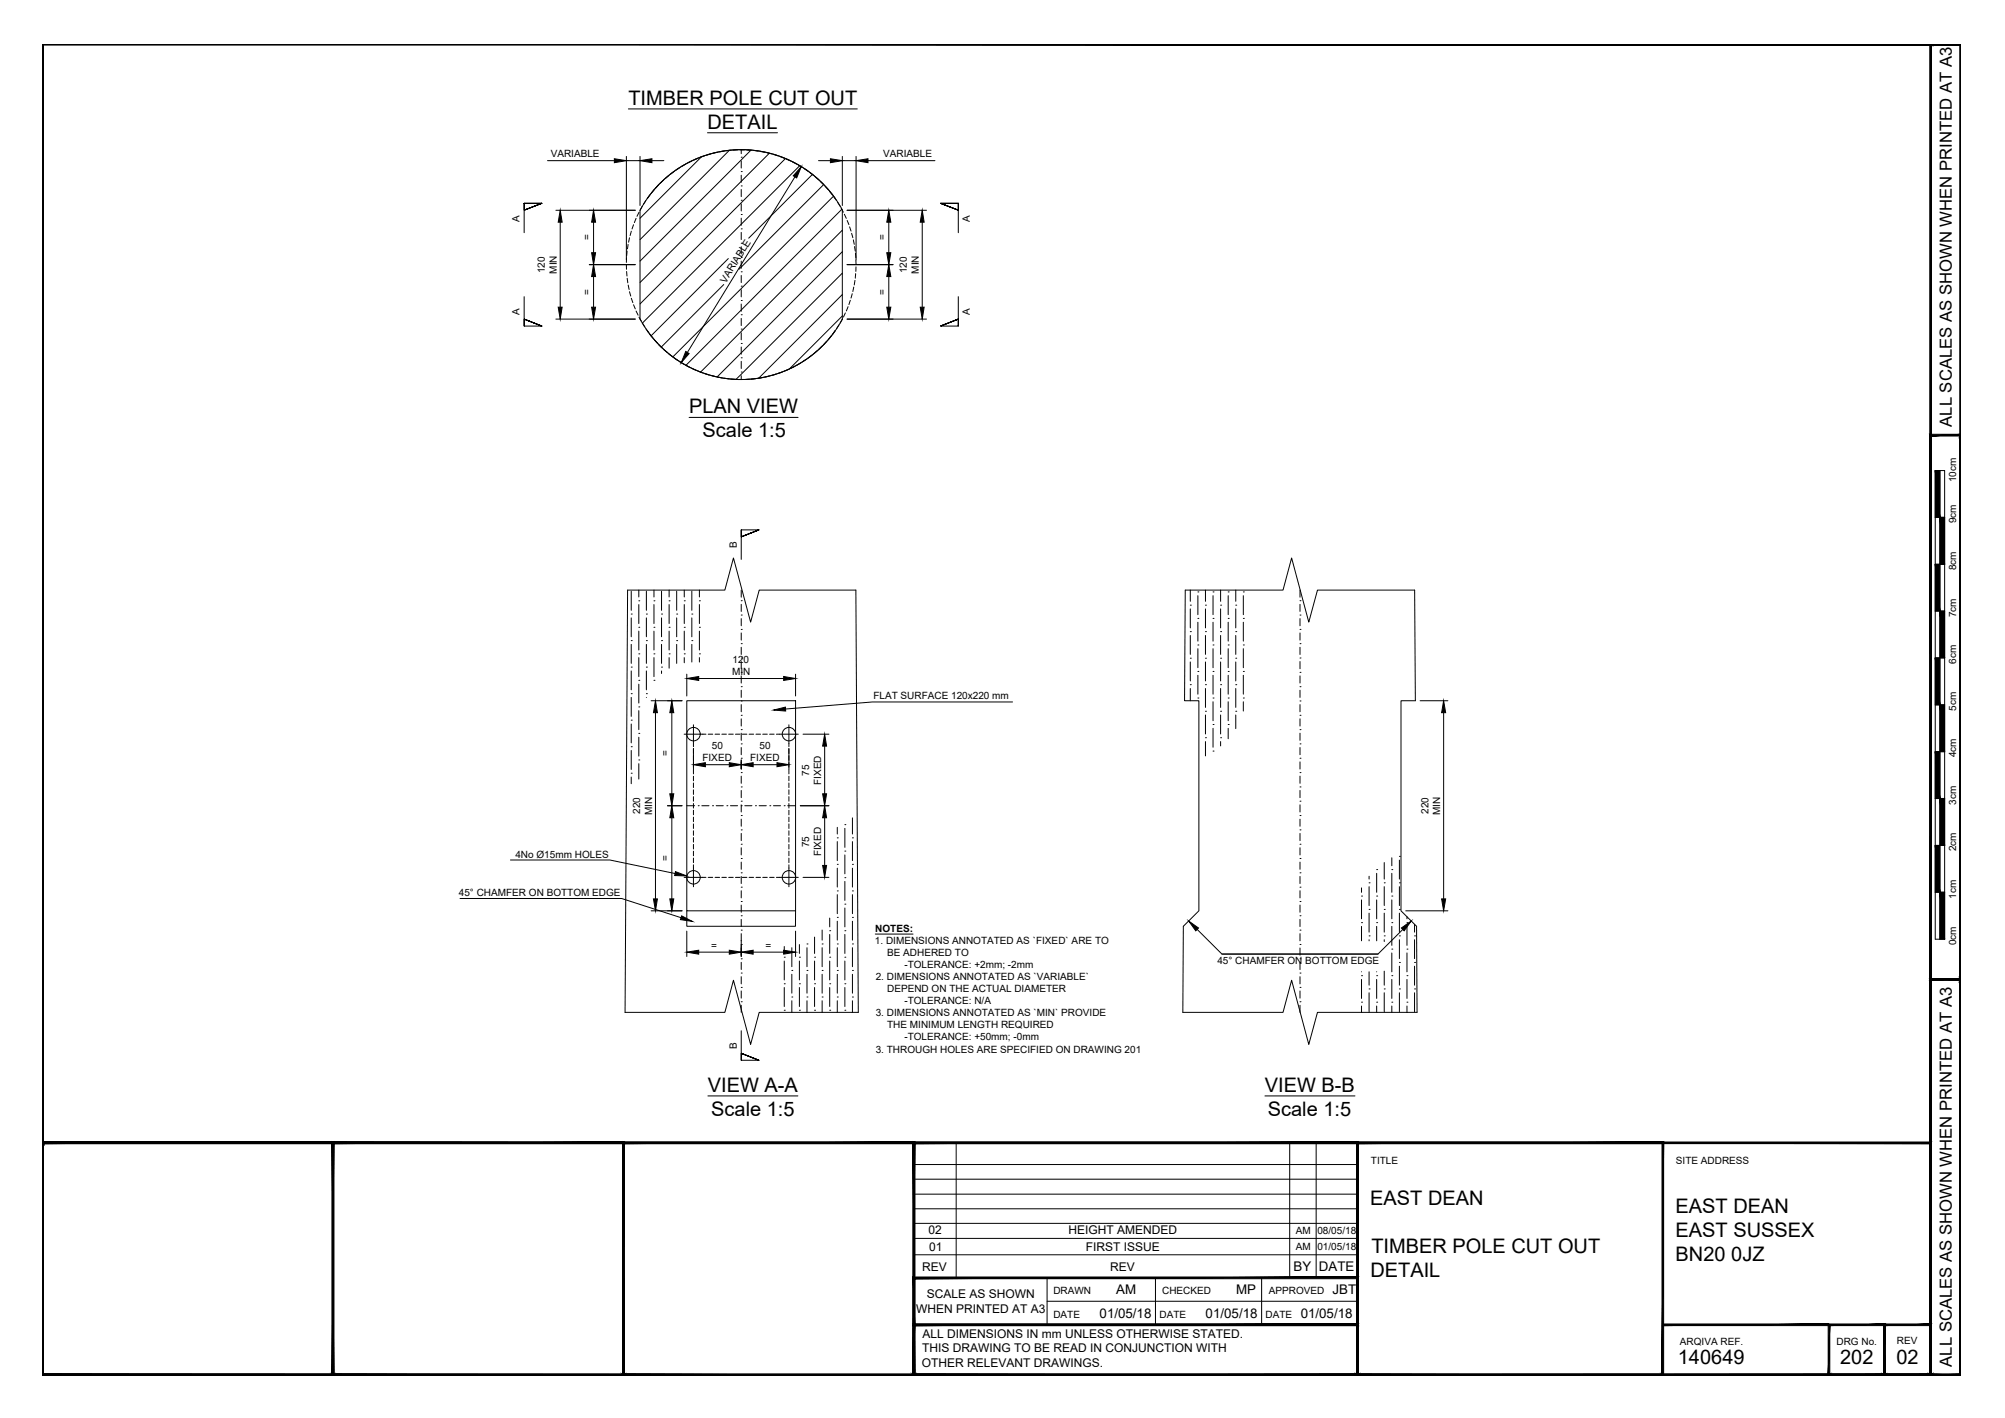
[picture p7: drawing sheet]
<svg xmlns="http://www.w3.org/2000/svg" width="420mm" height="297mm" viewBox="0 0 420 297" stroke-linecap="round" stroke-linejoin="round" font-family="sans-serif">
<!-- layer: TEXT AND DIMENSIONS -->
<g fill="none" stroke="#000" stroke-width=".21">
<path d="M114.7 33.7h14M131.3 33.7h2.8M131.3 32.8v21.6M131.7 22.8h47.9M134.1 32.8v10.3M136.6 33.7h2.5M147 32.9l-12.9 12.8M148.3 27.8h14.6M152.8 31.5l-18.7 18.7M155.3 38.9h.1M155.3 35.9h.1M155.3 32.9h.1"/>
<path d="M155.3 31.4v.8M155.3 33.7v1.5M155.3 36.7v1.5M155.3 39.7v1.5M157.4 31.5l-23.3 23.2M161.2 32.1l-27.1 27.1M164.6 33.2l-30.5 30.5M166.6 37l-22.6 36.8M167.6 34.7l-33 33M170.2 36.6l-13.3 13.3M171.5 33.7h2.5M172.6 38.7l-17.7 17.7"/>
<path d="M176.5 32.8v10.3M176.5 33.7h2.9M179.4 32.8v21.6M181.9 33.7h14M113.5 42.6h-3.7h3.7l-3.7 1.4 3.7-1.4-3.7 1.4v-1.4v6.1M116.5 44h16.6M117.4 46.5v17.8M123.5 55.4h9.6M124.4 46.5v6.4M124.4 57.9v6.4M151.7 59.6l-13.1 13.1M152.6 54.2l-16.2 16.2"/>
<path d="M155.3 59.9h.1M155.3 56.9h.1M155.3 53.9h.1M155.3 50.9h.1M155.3 47.9h.1M155.3 44.9h.1M155.3 42h.1M155.3 42.7v1.5M155.3 45.7v1.5M155.3 48.7v1.5M155.3 51.7v1.5M155.3 54.7v1.5"/>
<path d="M155.3 57.7v1.5M174.7 41.1l-33.7 33.7M176.4 43.8l-32.7 32.7M176.5 48.2l-29.7 29.8M176.5 52.7l-26.2 26.3M176.5 57.2l-22.3 22.3M177.5 44h16.6M177.5 55.4h9.6M186.3 46.5v6.4M186.3 57.9v6.4M193.3 46.5v17.8M197.1 42.6h3.7h-3.7l3.7 1.4-3.7-1.4 3.7 1.4v-1.4v6.1"/>
<path d="M109.8 62.1v6.2h3.7l-3.7-1.5 3.7 1.5-3.7-1.5v1.5M116.5 66.8h16.6M155.3 77.9h.1M155.3 75h.1M155.3 71.9h.1M155.3 68.9h.1M155.3 65.9h.1M155.3 62.9h.1M155.3 60.7v1.5M155.3 63.7v1.5M155.3 66.7v1.5M155.3 69.7v1.5"/>
<path d="M155.3 72.7v1.5M155.3 75.7v1.5M155.3 78.7v.8M176.5 61.7l-17.5 17.5M176.5 66.2l-11.1 11.1M177.5 66.8h16.6M200.8 62.1v6.2h-3.7l3.7-1.5-3.7 1.5 3.7-1.5v1.5M144.4 87.4h22.8M155.3 111v1.5l3.7-1.5-3.7 1.5 3.7-1.5h-3.7v6.2M131.5 123.6h20.4l1.8-6.7 3.6 13.4 1.8-6.7h20.3M132.3 139.7h.1M132.3 134.2h.1"/>
<path d="M132.3 128.6h.1M132.3 123.9v3.9M132.3 129.4v4M132.3 135v4M133.9 137h.1M133.9 131.4h.1M133.9 125.9h.1M133.9 123.6v1.5M133.9 126.6v4M133.9 132.2v4M133.9 137.8v3.9M135.5 139.7h.1"/>
<path d="M135.5 134.2h.1M135.5 128.6h.1M135.5 123.9v3.9M135.5 129.4v4M135.5 135v4M137 137h.1M137 131.4h.1M137 125.9h.1M137 123.6v1.5M137 126.6v4M137 132.2v4M137 137.8v3.9"/>
<path d="M138.6 139.7h.1M138.6 134.2h.1M138.6 128.6h.1M138.6 123.9v3.9M138.6 129.4v4M138.6 135v4M140.2 137h.1M140.2 131.4h.1M140.2 125.9h.1M140.2 123.6v1.5M140.2 126.6v4M140.2 132.2v4"/>
<path d="M140.2 137.8v2.2M141.8 134.2h.1M141.8 128.6h.1M141.8 123.9v3.9M141.8 129.4v4M141.8 135v4M143.4 137h.1M143.4 131.4h.1M143.4 125.9h.1M143.4 123.6v1.5M143.4 126.6v4M143.4 132.2v4"/>
<path d="M143.4 137.8v1M145 134.2h.1M145 128.6h.1M145 123.9v3.9M145 129.4v4M145 135v3.7M146.6 137h.1M146.6 131.4h.1M146.6 125.9h.1M146.6 123.6v1.5M146.6 126.6v4M146.6 132.2v4"/>
<path d="M146.6 137.8v.9M155.3 137.8h.1M155.3 134.8h.1M155.3 131.8h.1M155.3 128.8h.1M155.3 125.8h.1M155.3 123.6v1.5M155.3 126.6v1.5M155.3 129.6v1.5M155.3 132.6v1.5M155.3 135.6v1.5M155.3 138.6v1.5"/>
<path d="M248.4 123.6h20.5l1.8-6.7 3.6 13.4 1.8-6.7h20.3M249.4 137.9h.1M249.4 132.3h.1M249.4 126.8h.1M249.4 123.6v2.4M249.4 127.6v3.9M249.4 133.1v4M249.4 138.7v3.9M251 135.1h.1M251 129.5h.1M251 124h.1M251 124.8v4"/>
<path d="M251 130.3v4M251 135.9v4M252.6 137.9h.1M252.6 132.3h.1M252.6 126.8h.1M252.6 123.6v2.4M252.6 127.6v3.9M252.6 133.1v4M252.6 138.7v3.9M254.2 135.1h.1M254.2 129.5h.1M254.2 124h.1"/>
<path d="M254.2 124.8v4M254.2 130.3v4M254.2 135.9v4M255.8 137.9h.1M255.8 132.3h.1M255.8 126.8h.1M255.8 123.6v2.4M255.8 127.6v3.9M255.8 133.1v4M255.8 138.7v3.9M257.4 135.1h.1M257.4 129.5h.1"/>
<path d="M257.4 124h.1M257.4 124.8v4M257.4 130.3v4M257.4 135.9v4M259 137.9h.1M259 132.3h.1M259 126.8h.1M259 123.6v2.4M259 127.6v3.9M259 133.1v4M259 138.7v3.9M260.5 135.1h.1"/>
<path d="M260.5 129.5h.1M260.5 124h.1M260.5 124.8v4M260.5 130.3v4M260.5 135.9v4M272.4 137.8h.1M272.4 134.8h.1M272.4 131.8h.1M272.4 128.8h.1M272.4 125.8h.1M272.4 123.6v1.5M272.4 126.6v1.5"/>
<path d="M272.4 129.6v1.5M272.4 132.6v1.5M272.4 135.6v1.5M272.4 138.6v1.5M132.3 156.4h.1M132.3 150.9h.1M132.3 145.3h.1M132.3 140.5v4M132.3 146.1v4M132.3 151.7v3.9M132.3 157.2v4M133.9 159.2h.1"/>
<path d="M133.9 153.6h.1M133.9 148.1h.1M133.9 142.5h.1M133.9 143.3v4M133.9 148.9v3.9M133.9 154.4v4M133.9 160v3.2M135.5 145.3h.1M135.5 140.5v4M135.5 146.1h.1M136.4 146.8h6.5M137 142.5h.1"/>
<path d="M137.4 149.3v39M138.6 140.5v.6M140.8 149.3v17M143.4 153.8h3.9M143.9 141.2v4.6M145.3 151.8v3.9M145.3 156.8v4.3M146.4 142.1h17.8M155.3 158.8h.1M155.3 155.8h.1M155.3 152.8h.1M155.3 149.8h.1"/>
<path d="M155.3 146.8h.1M155.3 143.8h.1M155.3 140.8h.1M155.3 141.6v1.5M155.3 144.6v1.5M155.3 147.6v1.5M155.3 150.6v1.5M155.3 153.6v1.5M155.3 156.6v1.5M155.3 159.2v1.9M163.4 153.8h3.9M165.3 151.8v3.9"/>
<path d="M165.3 156.8v4.3M166.7 141.2v4.6M168.3 153.8h5.4M172.8 156.3v10M212.2 147h-29.3l-18.3 1.5M249.4 143.4h.1M249.4 144.2v2.6M251 146.2h.1M251 140.7h.1M251 141.5v3.9M252.6 154.5h.1M252.6 149h.1"/>
<path d="M252.6 143.4h.1M252.6 144.2v4M252.6 149.8v4M252.6 155.3v3M254.2 157.3h.1M254.2 151.8h.1M254.2 146.2h.1M254.2 140.7h.1M254.2 141.5v3.9M254.2 147v4M254.2 152.6v3.9M255.8 154.5h.1"/>
<path d="M255.8 149h.1M255.8 143.4h.1M255.8 144.2v4M255.8 149.8v4M255.8 155.3v1M257.4 151.8h.1M257.4 146.2h.1M257.4 140.7h.1M257.4 141.5v3.9M257.4 147v4M257.4 152.6v2.1M259 149h.1"/>
<path d="M259 143.4h.1M259 144.2v4M259 149.8v2.8M260.5 146.2h.1M260.5 140.7h.1M260.5 141.5v3.9M260.5 147v1.9M272.4 158.8h.1M272.4 155.8h.1M272.4 152.8h.1M272.4 149.8h.1M272.4 146.8h.1"/>
<path d="M272.4 143.8h.1M272.4 140.8h.1M272.4 141.6v1.5M272.4 144.6v1.5M272.4 147.6v1.5M272.4 150.6v1.5M272.4 153.6v1.5M272.4 156.6v1.5M272.4 159.6v1.5M297.6 146.8h5.8M302.5 149.3v39M132.3 162h.1"/>
<path d="M132.3 162.8v1.4M139.9 168.8h3M140.8 171.3v17M143.9 168.8h1.7M146.3 168.8h.1M147.1 168.8h1.5M147.8 160.2h5M149.3 168.8h.1M150.1 168.8h1.5M152.3 168.8h.1M153.1 168.8h1.5M155.3 179.8h.1"/>
<path d="M155.3 176.8h.1M155.3 173.8h.1M155.3 170.8h.1M155.3 167.8h.1M155.3 164.8h.1M155.3 161.8h.1M155.3 168.8h.1M155.3 162.6v1.5M155.3 165.6v1.5M155.3 168.6v1.5M155.3 171.6v1.5M155.3 174.6v1.5"/>
<path d="M155.3 177.6v1.5M156.1 168.8h1.5M157.8 160.2h5M158.3 168.8h.1M159.1 168.8h1.5M161.3 168.8h.1M162.1 168.8h1.5M164.3 168.8h.1M165.1 168.8h1.6M167.7 168.8h6M172.8 171.3v10M175.5 175.5h.1"/>
<path d="M175.5 173.3v1.4M175.5 176.3v4M177 172.7h.1M177 178.3h.1M177 173.5v4M177 179.1v3.9M178.6 175.5h.1M178.6 171.3v3.4M178.6 176.3v4M272.4 179.8h.1M272.4 176.8h.1M272.4 173.8h.1"/>
<path d="M272.4 170.8h.1M272.4 167.8h.1M272.4 164.8h.1M272.4 161.8h.1M272.4 162.6v1.5M272.4 165.6v1.5M272.4 168.6v1.5M272.4 171.6v1.5M272.4 174.6v1.5M272.4 177.6v1.5M291.7 179.7v1.7M293.3 179.4h.1"/>
<path d="M96.4 188.2h33.9l12.4 4M107 180.1h20.8l13.7 2.9M136.4 190.8h6.5M143.4 183.8h3.9M143.9 190.8v3.2h22.8v-3.2M143.9 195.1v5.3M145.3 181.8v4M146.4 199.5h6.4M155.3 197.8h.1M155.3 194.8h.1M155.3 191.8h.1M155.3 188.8h.1"/>
<path d="M155.3 185.8h.1M155.3 182.8h.1M155.3 180.6v1.5M155.3 183.6v1.5M155.3 186.6v1.5M155.3 189.6v1.5M155.3 192.6v1.5M155.3 195.6v4.8M157.8 199.5h6.4M163.4 183.8h3.9M164.3 198.3v1.4M165.3 181.8v4"/>
<path d="M165.9 198.5v4M166.7 195.1v5.3M167.5 197.9v1.8M168.3 183.8h5.4M169.1 197.7h.1M169.1 198.5v4M170.7 196.3v3.4M172.3 197.7h.1M172.3 194.8v2.1M172.3 198.5v4M173.9 195h.1M173.9 192.3v1.9"/>
<path d="M173.9 195.7v4M175.5 181.1h.1M175.5 186.6h.1M175.5 192.2h.1M175.5 197.7h.1M175.5 181.9v3.9M175.5 187.4v4M175.5 193v3.9M175.5 198.5v4M177 183.9h.1M177 189.4h.1M177 195h.1"/>
<path d="M177 184.6v4M177 190.2v4M177 195.7v4M178.6 181.1h.1M178.6 186.6h.1M178.6 192.2h.1M178.6 197.7h.1M178.6 181.9v3.9M178.6 187.4v4M178.6 193v3.9M178.6 198.5v4M183.4 195.7h7.9"/>
<path d="M250.9 194.7l5.2 5.2h32.7M272.4 197.8h.1M272.4 194.8h.1M272.4 191.8h.1M272.4 188.8h.1M272.4 185.8h.1M272.4 182.8h.1M272.4 180.6v1.5M272.4 183.6v1.5M272.4 186.6v1.5M272.4 189.6v1.5M272.4 192.6v1.5"/>
<path d="M272.4 195.6v1.5M272.4 198.6v1.5M285.3 187.7h.1M285.3 193.3h.1M285.3 186v.9M285.3 188.5v4M285.3 194.1v3M286.9 184.9h.1M286.9 190.5h.1M286.9 196h.1M286.9 183.6v.6M286.9 185.7v4"/>
<path d="M286.9 191.3v4M286.9 196.9v.2M288.5 182.2h.1M288.5 187.7h.1M288.5 193.3h.1M288.5 182.9v4M288.5 188.5v4M288.5 194.1v3M290.1 184.9h.1M290.1 190.5h.1M290.1 196h.1M290.1 180.7v3.5"/>
<path d="M290.1 185.7v4M290.1 191.3v4M290.1 196.9v.3M291.7 182.2h.1M291.7 187.7h.1M291.7 193.3h.1M291.7 198.8h.1M291.7 182.9v4M291.7 188.5v4M291.7 194.1v3.9M291.7 199.6v4M293.3 184.9h.1"/>
<path d="M293.3 190.5h.1M293.3 196h.1M293.3 180.2v4M293.3 185.7v4M293.3 191.3v4M293.3 196.9v3.9M294 194.7l-5.2 5.2h-32.7M294.6 190.8h8.8M294.8 193.3h.1M294.8 198.8h.1M294.8 192v.5M294.8 194.1v3.9"/>
<path d="M294.8 199.6v4M296.4 196h.1M296.4 193.6v1.7M296.4 196.9v3.9M131 212.1h20.9l1.8-6.8 3.6 13.5 1.8-6.7h20.8M155.3 209.8h.1M155.3 206.8h.1M155.3 203.8h.1M155.3 200.9h.1M155.3 215.9v6.2h3.7l-3.7-1.5 3.7 1.5-3.7-1.5v1.5M155.3 201.6v1.5M155.3 204.6v1.5"/>
<path d="M155.3 207.6v1.5M155.3 210.6v1.5M164.3 200.5h.1M164.3 206.1h.1M164.3 211.6h.1M164.3 201.3v4M164.3 206.9v3.9M165.9 203.3h.1M165.9 208.9h.1M165.9 204.1v3.9M165.9 209.6v2.5M167.5 200.5h.1"/>
<path d="M167.5 206.1h.1M167.5 211.6h.1M167.5 201.3v4M167.5 206.9v3.9M169.1 203.3h.1M169.1 208.9h.1M169.1 204.1v3.9M169.1 209.6v2.5M170.7 200.5h.1M170.7 206.1h.1M170.7 211.6h.1M170.7 201.3v4"/>
<path d="M170.7 206.9v3.9M172.3 203.3h.1M172.3 208.9h.1M172.3 204.1v3.9M172.3 209.6v2.5M173.9 200.5h.1M173.9 206.1h.1M173.9 211.6h.1M173.9 201.3v4M173.9 206.9v3.9M175.5 203.3h.1M175.5 208.9h.1"/>
<path d="M175.5 204.1v3.9M175.5 209.6v2.5M177 200.5h.1M177 206.1h.1M177 211.6h.1M177 201.3v4M177 206.9v3.9M178.6 203.3h.1M178.6 208.9h.1M178.6 204.1v3.9M178.6 209.6v2.5M247.9 212.1h21l1.8-6.8 3.6 13.5 1.8-6.7h20.9"/>
<path d="M272.4 209.8h.1M272.4 206.8h.1M272.4 203.8h.1M272.4 200.9h.1M272.4 201.6v1.5M272.4 204.6v1.5M272.4 207.6v1.5M272.4 210.6v1.5M285.3 204.4h.1M285.3 209.9h.1M285.3 203.6h.1M285.3 205.2v3.9"/>
<path d="M285.3 210.7v1.4M286.9 207.2h.1M286.9 203.6v2.8M286.9 208v3.9M288.5 204.4h.1M288.5 209.9h.1M288.5 203.6h.1M288.5 205.2v3.9M288.5 210.7v1.4M290.1 207.2h.1M290.1 203.4v3M290.1 208v3.9"/>
<path d="M291.7 204.4h.1M291.7 209.9h.1M291.7 205.2v3.9M291.7 210.7v1.4M293.3 201.6h.1M293.3 207.2h.1M293.3 202.4v4M293.3 208v3.9M294.8 204.4h.1M294.8 209.9h.1M294.8 205.2v3.9M294.8 210.7v1.4"/>
<path d="M296.4 201.6h.1M296.4 207.2h.1M296.4 202.4v4M296.4 208v3.9M148.3 229.6h18.9M265.1 229.6h18.8"/>
</g>
<g fill="#000" stroke="#000" stroke-width=".21">
<path d="M128.7 33.3l2.6 .4-2.6 .4zM134.1 33.7l2.5-.4v.8zM167.9 34.9l-1 2.4-.7-.5zM174 33.3l2.5 .4-2.5 .4zM179.4 33.7l2.5-.4v.8zM117.4 44l.4 2.5h-.8zM124.4 44l.4 2.5h-.8zM124 52.9h.8l-.4 2.5zM124.4 55.4l.4 2.5h-.8zM186.3 44l.4 2.5h-.9zM185.8 52.9h.9l-.4 2.5zM186.3 55.4l.4 2.5h-.9z"/>
<path d="M193.3 44l.4 2.5h-.9zM117 64.3h.8l-.4 2.5zM124 64.3h.8l-.4 2.5zM143.7 73.6l.7 .5-1.6 1.9zM185.8 64.3h.9l-.4 2.5zM192.8 64.3h.9l-.4 2.5zM137.4 146.8l.4 2.5h-.9zM140.8 146.8l.4 2.5h-.8zM143.9 142.1l2.5-.4v.8zM145.3 160.2l2.5-.4v.8zM152.8 159.8l2.5 .4-2.5 .4zM155.3 160.2l2.5-.4v.8z"/>
<path d="M162.8 159.8l2.5 .4-2.5 .4zM164.2 141.7l2.5 .4-2.5 .4zM162.1 148.7l2.5-.6v.8zM172.8 153.8l.4 2.5h-.8zM302.5 146.8l.4 2.5h-.8zM140.4 166.3h.8l-.4 2.5zM140.8 168.8l.4 2.5h-.8zM172.4 166.3h.8l-.4 2.5zM172.8 168.8l.4 2.5h-.8zM136.9 188.3h.9l-.4 2.5zM140.4 188.3h.8l-.4 2.5zM141.5 182.6l2.4 .9-2.5-.1z"/>
<path d="M142.8 191.9l2.3 1.1-2.5-.4zM143.9 199.5l2.5-.4v.8zM152.8 199.1l2.5 .4-2.5 .4zM155.3 199.5l2.5-.4v.8zM164.2 199.1l2.5 .4-2.5 .4zM172.4 181.3h.8l-.4 2.5zM249.1 192.9l2 1.5-.5 .6zM293.7 194.4l2-1.5-1.5 2.1zM302.1 188.3h.8l-.4 2.5z"/>
</g>
<!-- layer: PROPOSED OTHER USER 1 - HIDDEN -->
<g fill="none" stroke="#000" stroke-width=".21">
<path d="M137.1 39.7l-.6 .8M138 38.7l-.6 .7M139.1 37.7l-.7 .7M140.2 36.8l-.8 .6M141.3 35.9l-.8 .6M142.5 35.1l-.8 .5M143.7 34.4l-.8 .5M145 33.7l-.9 .4M146.3 33.1l-.9 .4M147.6 32.6l-.9 .4M149 32.2l-.9 .3M150.4 31.9l-1 .2"/>
<path d="M151.8 31.6l-1 .2M153.2 31.5l-1 .1M154.6 31.4h-.9M155.1 31.4h.9M156.5 31.4l.9 .1M157.9 31.5l1 .1M159.3 31.7l1 .2M160.7 32l1 .2M162.1 32.4l.9 .2M163.5 32.8l.9 .3M164.8 33.3l.9 .4M166.1 33.9l.8 .5"/>
<path d="M167.4 34.6l.8 .5M168.6 35.3l.7 .6M169.7 36.2l.8 .5M170.8 37.1l.8 .6M171.9 38l.7 .7M172.9 39l.7 .7M131.3 55.5v.9M131.3 54v1M131.3 56.9l.1 .9M131.4 52.6l-.1 1M131.4 58.3l.2 .9M131.6 51.2l-.1 .9"/>
<path d="M131.6 59.7l.2 .9M131.9 49.8l-.2 .9M132.3 48.4l-.3 .9M132.8 47.1l-.4 .9M133.3 45.7l-.4 .9M133.9 44.5l-.4 .8M134.6 43.2l-.5 .8M135.3 42l-.5 .8M136.2 40.9l-.6 .7M173.8 40.1l.6 .7M174.7 41.2l.6 .8M175.5 42.4l.6 .8"/>
<path d="M176.3 43.6l.4 .9M176.9 44.9l.4 .8M177.5 46.2l.4 .9M178 47.5l.3 .9M178.5 48.9l.2 .9M178.8 50.2l.2 1M179.1 51.6l.1 1M179.2 58.7l-.2 1M179.3 53.1l.1 .9M179.3 57.3l-.1 1M179.4 54.5v.9M179.4 55.9v1"/>
<path d="M131.9 61.1l.3 .9M132.3 62.5l.3 .9M132.8 63.8l.3 .9M133.3 65.2l.4 .8M133.9 66.4l.5 .9M134.6 67.7l.5 .8M135.4 68.9l.5 .8M136.2 70.1l.6 .7M137.1 71.2l.6 .7M138.1 72.2l.6 .7M139.1 73.2l.7 .6M140.2 74.1l.7 .6"/>
<path d="M141.3 75l.8 .5M142.5 75.8l.8 .5M143.7 76.5l.9 .5M145 77.2l.8 .4M146.3 77.7l.9 .4M147.6 78.3l.9 .2M149 78.7l.9 .2M150.4 79l.9 .2M151.8 79.2l.9 .2M153.2 79.4l.9 .1M154.6 79.5h1M157 79.4l-1 .1"/>
<path d="M158.4 79.3l-.9 .1M159.8 79.1l-.9 .1M161.2 78.8l-.9 .2M162.6 78.4l-.9 .3M163.9 77.9l-.8 .3M165.3 77.4l-.9 .3M166.5 76.7l-.8 .5M167.8 76l-.9 .5M169 75.2l-.8 .6M170.1 74.4l-.7 .6M171.2 73.5l-.7 .6M172.3 72.5l-.7 .7"/>
<path d="M173.2 71.5l-.6 .7M174.2 70.4l-.6 .7M175 69.3l-.5 .7M175.8 68.1l-.5 .8M176.5 66.8l-.4 .9M177.2 65.6l-.5 .8M177.7 64.2l-.3 .9M178.2 62.9l-.3 .9M178.6 61.5l-.3 .9M178.9 60.1l-.2 1M145.3 155.7v.7M145.3 156.9v.9"/>
<path d="M145.3 158.3v1M145.3 159.7v1M147.3 153.8h.6M148.4 153.8h1M149.8 153.8h1M151.3 153.8h.9M152.7 153.8h1M154.1 153.8h1M155.6 153.8h.9M157 153.8h.9M158.4 153.8h1M159.8 153.8h1"/>
<path d="M161.3 153.8h.9M162.7 153.8h.7M165.3 155.7v.7M165.3 156.9v.9M165.3 158.3v1M165.3 159.7v1M145.3 161.2v.9M145.3 162.6v1M145.3 164v1M145.3 165.5v.9M145.3 166.9v.9M145.3 168.3v1"/>
<path d="M145.3 169.7v1M145.3 171.2v.9M145.3 172.6v.9M145.3 174v1M145.3 175.5v.9M145.3 176.9v.9M145.3 178.3v1M145.3 179.7v1M165.3 161.2v.9M165.3 162.6v1M165.3 164v1M165.3 165.5v.9"/>
<path d="M165.3 166.9v.9M165.3 168.3v1M165.3 169.7v1M165.3 171.2v.9M165.3 172.6v.9M165.3 174v1M165.3 175.5v.9M165.3 176.9v.9M165.3 178.3v1M165.3 179.7v1M145.3 181.2v.6M147.3 183.8h.6"/>
<path d="M148.4 183.8h1M149.8 183.8h1M151.3 183.8h.9M152.7 183.8h1M154.1 183.8h1M155.6 183.8h.9M157 183.8h.9M158.4 183.8h1M159.8 183.8h1M161.3 183.8h.9M162.7 183.8h.7M165.3 181.2v.6"/>
</g>
<!-- layer: MEDIUM THICKNESS -->
<path d="M131.5 123.6l-.5 88.5M179.4 123.6l.5 88.5M248.4 123.6l-.2 23.2h3v44l-3.2 3.2-.1 18.1M296.4 123.6l.2 23.2h-3v44l3.2 3.2 .2 18.1" fill="none" stroke="#000" stroke-width=".21"/>
<!-- layer: PROPOSED OTHER USER 1 -->
<g fill="none" stroke="#000" stroke-width=".21">
<path d="M134.1 44v22.8a24.1 24.1 0 0 0 40.9 2.5M135.6 41.6a24.1 24.1 0 0 1 40.9 2.4M175 41.6a24.1 24.1 0 0 0-40.9 2.4M176.5 44v22.8M176.5 66.8a24.1 24.1 0 0 1-40.9 2.5M143.9 146.8h22.8v44h-22.8z"/>
<circle cx="145.3" cy="153.8" r="1.41"/>
<circle cx="165.3" cy="153.8" r="1.41"/>
<circle cx="145.3" cy="183.8" r="1.41"/>
<circle cx="165.3" cy="183.8" r="1.41"/>
</g>
<!-- layer: 0 -->
<g fill="none" stroke="#000" stroke-width=".21">
<path d="M405.5 98.6h2v98.1h-2zM406.5 98.6v98.1M405.5 118.2h2M405.5 108.4h2M405.5 137.8h2M405.5 128h2M405.5 157.5h2M405.5 147.7h2M405.5 177.1h2M405.5 167.3h2M405.5 186.9h2M200.4 239.4v28.3"/>
<path d="M270.3 239.4v28.3M275.8 239.4v28.3M191.5 250.1h93M191.5 247h93M191.5 243.9h93M191.5 256.3h93M191.5 253.2h93M191.5 259.4h93M191.5 262.8h93M219.4 267.7v9.8M219.4 272.6h65.1M242.1 267.7v9.8"/>
<path d="M264.4 267.7v9.8"/>
</g>
<g fill="#000" stroke="#000" stroke-width=".21">
<path d="M8.9 9.3l.2 .1h401.6zM8.9 9.3h402l-.2 .1z"/>
<path d="M404.4 9.3l.3 .1zM404.4 9.3l.3 .1-.3 278.6zM404.7 9.4l-.3 278.6 .3-.1zM404.4 288l.3-.1z"/>
<path d="M404.6 9.3l.1 .1h6zM404.6 9.3h6.3l-.2 .1z"/>
<path d="M410.7 9.4v278.5l.2-278.6zM410.9 9.3v278.7l-.2-.1z"/>
<path d="M410.7 9.4v278.5l.2-278.6zM410.9 9.3v278.7l-.2-.1z"/>
<path d="M404.4 91l.3 .3 6.2-.3zM404.7 91.3l6.2-.3-.2 .3zM410.9 91l-.2 .3z"/>
<path d="M404.4 91l.3 114v-113.7zM404.4 91l.3 114-.3 .3z"/>
<path d="M405.5 98.6l1 9.8v-9.8zM405.5 98.6l1 9.8h-1z"/>
<path d="M410.9 91.1l-.2 .2 .2 113.9zM410.7 91.3l.2 113.9-.2-.2zM410.7 205l.2 .3zM404.7 205h6l.2 .3zM404.7 205l-.3 .3h6.5z"/>
<path d="M405.5 118.2l1 9.8v-9.8zM405.5 118.2l1 9.8h-1z"/>
<path d="M406.5 108.4l1 9.8v-9.8zM406.5 108.4l1 9.8h-1z"/>
<path d="M405.5 137.8l1 9.8v-9.8zM405.5 137.8l1 9.8h-1z"/>
<path d="M406.5 128l1 9.8v-9.8zM406.5 128l1 9.8h-1z"/>
<path d="M405.5 157.5l1 9.8v-9.8zM405.5 157.5l1 9.8h-1z"/>
<path d="M406.5 147.6l1 9.9v-9.9zM406.5 147.6l1 9.9h-1z"/>
<path d="M405.5 177.1l1 9.8v-9.8zM405.5 177.1l1 9.8h-1z"/>
<path d="M406.5 167.3l1 9.8v-9.8zM406.5 167.3l1 9.8h-1z"/>
<path d="M406.5 186.9l1 9.8v-9.8zM406.5 186.9l1 9.8h-1z"/>
<path d="M404.4 205l.3 .3 6.2-.3zM404.7 205.3l6.2-.3-.2 .3zM410.9 205l-.2 .3z"/>
<path d="M410.9 205.1l-.2 .2 .2 82.7zM410.7 205.3l.2 82.7-.2-.1zM410.7 287.9l.2 .1z"/>
<path d="M8.9 239.2l.2 .4zM8.9 239.2l395.5 .4h-395.3zM8.9 239.2l395.5 .4 .3-.4z"/>
<path d="M9.1 239.6h60.5l.3-.4zM8.9 239.2h61l-60.8 .4zM8.9 239.2l.2 .4z"/>
<path d="M69.9 239.6h60.6l.3-.4zM69.6 239.2h61.2l-60.9 .4zM69.6 239.2l.3 48.7v-48.3zM69.6 239.2l.3 48.7-.3 .1zM69.6 288l.3-.1z"/>
<path d="M130.8 239.6h60.5l.4-.4zM130.5 239.2h61.2l-60.9 .4zM130.5 239.2l.3 48.7v-48.3zM130.5 239.2l.3 48.7-.3 .1zM130.5 288l.3-.1z"/>
<path d="M191.7 239.6h92.6l.4-.4zM191.3 239.2h93.4l-93 .4zM191.3 239.2l.4 48.7v-48.3zM191.3 239.2l.4 48.7-.4 .1zM191.3 288l.4-.1z"/>
<path d="M284.7 239.6h63.6l.3-.4zM284.3 239.2h64.3l-63.9 .4zM284.3 239.2l.4 48.7v-48.3zM284.3 239.2l.4 48.7-.4 .1zM284.3 288l.4-.1z"/>
<path d="M404.7 239.2l-.3 .4 .3 48.4zM404.4 239.6l.3 48.4-.3-.1zM404.4 287.9l.3 .1z"/>
<path d="M191.3 277.3l.4 .4 93-.4zM191.7 277.7l93-.4-.4 .4zM284.7 277.3l-.4 .4 .4 10.3zM284.3 277.7l.4 10.3-.4-.1zM284.3 287.9l.4 .1z"/>
<path d="M191.3 277.7h93.4l-.4-.4zM191.3 277.7l.4-.4h92.6zM191.3 267.5v10.2l.4-.4zM191.3 267.5l.4 .4v9.4zM191.3 267.5l.4 .4 93-.4zM191.7 267.9l93-.4-.4 .4zM284.7 267.5l-.4 .4 .4 9.8zM284.3 267.9l.4 9.8-.4-.4z"/>
<path d="M383.1 277.3l.3 .4 11.7-.4zM383.4 277.7l11.7-.4-.4 .4zM394.7 277.7l.4 10.3v-10.7zM394.7 277.7l.4 10.3-.4-.1zM394.7 287.9l.4 .1z"/>
<path d="M348.5 277.7h34.8v-.4zM348.5 277.3h34.8l-34.8 .4z"/>
<path d="M394.7 277.3l.4 .4 9.6-.4zM395.1 277.7l9.6-.4-.3 .4zM404.7 277.3l-.3 .4 .3 10.3zM404.4 277.7l.3 10.3-.3-.1zM404.4 287.9l.3 .1z"/>
<path d="M9.1 9.4l-.2 278.6 .2-.1zM8.9 9.3l.2 .1-.2 278.6z"/>
<path d="M9.1 239.6l-.2 48.4 .2-.1zM8.9 239.4l.2 .2-.2 48.4z"/>
<path d="M9.1 287.9l60.7 .1-.2-.1zM9.1 287.9l60.7 .1h-60.9z"/>
<path d="M69.6 287.9l.3 .1zM69.9 239.2v48.8l-.3-.1zM69.9 239.2l-.3 .4v48.3z"/>
<path d="M69.9 287.9l60.7 .1-.1-.1zM69.9 287.9l60.7 .1h-60.8z"/>
<path d="M130.5 287.9l.3 .1zM130.8 239.2v48.8l-.3-.1zM130.8 239.2l-.3 .4v48.3z"/>
<path d="M130.8 287.9l60.7 .1-.2-.1zM130.8 287.9l60.7 .1h-60.9z"/>
<path d="M191.3 287.9l.4 .1zM191.7 239.2v48.8l-.4-.1zM191.3 239.6v48.3l.4-48.7z"/>
<path d="M191.7 287.9l92.8 .1-.2-.1zM191.7 287.9l92.8 .1h-93z"/>
<path d="M284.3 287.9l.4 .1zM284.7 239.2v48.8l-.4-.1zM284.7 239.2l-.4 .4v48.3z"/>
<path d="M191.5 288h93l-.2-.1zM191.5 288l.2-.1h92.6zM191.3 288l.4-.1zM191.7 277.7v10.2l-.4 .1zM191.3 277.3v10.7l.4-10.3z"/>
<path d="M284.7 287.9l63.8 .1-.2-.1zM284.7 287.9l63.8 .1h-64z"/>
<path d="M348.3 287.9l.3 .1zM348.6 239.2v48.8l-.3-.1zM348.6 239.2l-.3 .4v48.3z"/>
<path d="M383.3 288h11.6l-.2-.1zM383.4 287.9h11.3l-11.4 .1zM383.1 288l.3-.1zM383.4 277.7v10.2l-.3 .1zM383.1 277.3v10.7l.3-10.3z"/>
<path d="M8.9 288h395.7l-.2-.1zM8.9 288l.2-.1h395.3zM8.9 239.4v48.6l.2-.1zM8.9 239.4l.2 .2v48.3z"/>
<path d="M394.9 288h9.7l-.2-.1zM394.9 288l.2-.1h9.3zM394.7 288l.4-.1zM395.1 277.7v10.2l-.4 .1zM394.7 277.3v10.7l.4-10.3z"/>
<path d="M9.1 287.9l401.8 .1-.2-.1zM9.1 287.9l401.8 .1h-402z"/>
<path d="M404.7 287.9l6.2 .1-.2-.1zM404.7 287.9l6.2 .1h-6.3z"/>
<path d="M404.6 288h6.3l-.2-.1zM404.7 287.9h6l-6.1 .1zM404.4 288l.3-.1zM404.7 205.3v82.6l-.3 .1zM404.4 205v83l.3-82.7z"/>
</g>
<g font-size="4.2">
<text x="131.7" y="21.9">TIMBER POLE CUT OUT</text>
<text x="148.3" y="26.9">DETAIL</text>
<text x="144.4" y="86.6">PLAN VIEW</text>
<text x="147.2" y="91.6">Scale 1:5</text>
<text x="148.3" y="228.7">VIEW A-A</text>
<text x="149" y="233.7">Scale 1:5</text>
<text x="265.1" y="228.7">VIEW B-B</text>
<text x="265.7" y="233.7">Scale 1:5</text>
<text x="287.2" y="252.5">EAST DEAN</text>
<text x="351.1" y="254">EAST DEAN</text>
<text x="287.4" y="262.5">TIMBER POLE CUT OUT</text>
<text x="351.1" y="259.1">EAST SUSSEX</text>
<text x="287.2" y="267.5">DETAIL</text>
<text x="351.1" y="264.1">BN20 0JZ</text>
<text x="351.6" y="285.7">140649</text>
<text x="385.6" y="285.7">202</text>
<text x="397.4" y="285.7">02</text>
</g>
<g font-size="3.5">
<text x="409" y="89.4" transform="rotate(-90 409 89.4)">ALL SCALES AS SHOWN WHEN PRINTED AT A3</text>
<text x="409" y="286.3" transform="rotate(-90 409 286.3)">ALL SCALES AS SHOWN WHEN PRINTED AT A3</text>
</g>
<g font-size="2.8">
<text x="271.1" y="266.3">BY</text>
<text x="276.4" y="266.3">DATE</text>
<text x="233.9" y="271.1">AM</text>
<text x="259" y="271.1">MP</text>
<text x="279.3" y="271.1">JBT</text>
<text x="230.4" y="276">01/05/18</text>
<text x="252.7" y="276">01/05/18</text>
<text x="272.6" y="276">01/05/18</text>
</g>
<g font-size="2.5">
<text x="194.5" y="258.6">02</text>
<text x="194.7" y="262">01</text>
<text x="223.9" y="258.6">HEIGHT AMENDED</text>
<text x="227.5" y="262">FIRST ISSUE</text>
<text x="193.3" y="266.2">REV</text>
<text x="232.6" y="266.2">REV</text>
<text x="192" y="275">WHEN PRINTED AT A3</text>
<text x="194.2" y="272">SCALE AS SHOWN</text>
<text x="193.3" y="280.3">ALL DIMENSIONS IN mm UNLESS OTHERWISE STATED.</text>
<text x="193.2" y="286.3">OTHER RELEVANT DRAWINGS.</text>
<text x="193.3" y="283.3">THIS DRAWING TO BE READ IN CONJUNCTION WITH</text>
</g>
<g font-size="2.1">
<text x="115.4" y="33">VARIABLE</text>
<text x="185.1" y="33">VARIABLE</text>
<text x="108.9" y="46.5" transform="rotate(-90 108.9 46.5)">A</text>
<text x="203.2" y="46.5" transform="rotate(-90 203.2 46.5)">A</text>
<text x="123.7" y="50.4" transform="rotate(-90 123.7 50.4)">=</text>
<text x="185.6" y="50.4" transform="rotate(-90 185.6 50.4)">=</text>
<text x="114.2" y="57.3" transform="rotate(-90 114.2 57.3)">120</text>
<text x="116.7" y="57.4" transform="rotate(-90 116.7 57.4)">MIN</text>
<text x="152.1" y="59.4" transform="rotate(-58 152.1 59.4)">VARIABLE</text>
<text x="190" y="57.3" transform="rotate(-90 190 57.3)">120</text>
<text x="192.5" y="57.4" transform="rotate(-90 192.5 57.4)">MIN</text>
<text x="123.7" y="61.8" transform="rotate(-90 123.7 61.8)">=</text>
<text x="185.6" y="61.8" transform="rotate(-90 185.6 61.8)">=</text>
<text x="108.9" y="66" transform="rotate(-90 108.9 66)">A</text>
<text x="203.2" y="66" transform="rotate(-90 203.2 66)">A</text>
<text x="409.9" y="101" transform="rotate(-90 409.9 101)">10cm</text>
<text x="409.9" y="109.6" transform="rotate(-90 409.9 109.6)">9cm</text>
<text x="154.4" y="114.8" transform="rotate(-90 154.4 114.8)">B</text>
<text x="409.9" y="119.5" transform="rotate(-90 409.9 119.5)">8cm</text>
<text x="409.9" y="129.3" transform="rotate(-90 409.9 129.3)">7cm</text>
<text x="153.4" y="141.4">MIN</text>
<text x="153.5" y="138.9">120</text>
<text x="409.9" y="139.1" transform="rotate(-90 409.9 139.1)">6cm</text>
<text x="183" y="146.5">FLAT SURFACE 120x220 mm</text>
<text x="409.9" y="148.9" transform="rotate(-90 409.9 148.9)">5cm</text>
<text x="140.1" y="158.4" transform="rotate(-90 140.1 158.4)">=</text>
<text x="147.2" y="159.5">FIXED</text>
<text x="149.2" y="157">50</text>
<text x="157.2" y="159.5">FIXED</text>
<text x="159.2" y="157">50</text>
<text x="409.9" y="158.6" transform="rotate(-90 409.9 158.6)">4cm</text>
<text x="169.6" y="162.5" transform="rotate(-90 169.6 162.5)">75</text>
<text x="172.1" y="164.4" transform="rotate(-90 172.1 164.4)">FIXED</text>
<text x="134.1" y="170.5" transform="rotate(-90 134.1 170.5)">220</text>
<text x="136.7" y="170.7" transform="rotate(-90 136.7 170.7)">MIN</text>
<text x="299.3" y="170.5" transform="rotate(-90 299.3 170.5)">220</text>
<text x="301.8" y="170.7" transform="rotate(-90 301.8 170.7)">MIN</text>
<text x="409.9" y="168.6" transform="rotate(-90 409.9 168.6)">3cm</text>
<text x="108" y="179.7">4No Ø15mm HOLES</text>
<text x="169.6" y="177.5" transform="rotate(-90 169.6 177.5)">75</text>
<text x="172.1" y="179.4" transform="rotate(-90 172.1 179.4)">FIXED</text>
<text x="409.9" y="178.3" transform="rotate(-90 409.9 178.3)">2cm</text>
<text x="140.1" y="180.4" transform="rotate(-90 140.1 180.4)">=</text>
<text x="96.1" y="187.7">45° CHAMFER ON BOTTOM EDGE</text>
<text x="409.9" y="188.3" transform="rotate(-90 409.9 188.3)">1cm</text>
<text x="183.4" y="197.7">1. DIMENSIONS ANNOTATED AS `FIXED` ARE TO</text>
<text x="183.4" y="195.2">NOTES:</text>
<text x="409.9" y="198" transform="rotate(-90 409.9 198)">0cm</text>
<text x="149" y="198.8">=</text>
<text x="160.4" y="198.8">=</text>
<text x="185.9" y="200.3">BE ADHERED TO</text>
<text x="189.5" y="202.8">-TOLERANCE: +2mm; -2mm</text>
<text x="255.1" y="202">45° CHAMFER ON BOTTOM EDGE</text>
<text x="183.5" y="205.3">2. DIMENSIONS ANNOTATED AS `VARIABLE`</text>
<text x="185.9" y="207.9">DEPEND ON THE ACTUAL DIAMETER</text>
<text x="183.5" y="212.9">3. DIMENSIONS ANNOTATED AS `MIN` PROVIDE</text>
<text x="185.9" y="215.4">THE MINIMUM LENGTH REQUIRED</text>
<text x="189.5" y="210.4">-TOLERANCE: N/A</text>
<text x="154.4" y="219.7" transform="rotate(-90 154.4 219.7)">B</text>
<text x="183.5" y="220.5">3. THROUGH HOLES ARE SPECIFIED ON DRAWING 201</text>
<text x="189.5" y="218">-TOLERANCE: +50mm; -0mm</text>
<text x="287.3" y="243.9">TITLE</text>
<text x="351.2" y="243.9">SITE ADDRESS</text>
<text x="271.5" y="261.9">AM</text>
<text x="271.5" y="258.4">AM</text>
<text x="276.1" y="261.9">01/05/18</text>
<text x="276.1" y="258.4">08/05/18</text>
<text x="220.8" y="271.1">DRAWN</text>
<text x="243.5" y="271.1">CHECKED</text>
<text x="265.9" y="271.1">APPROVED</text>
<text x="220.8" y="276">DATE</text>
<text x="243" y="276">DATE</text>
<text x="265.2" y="276">DATE</text>
<text x="352.1" y="281.6">ARQIVA REF.</text>
<text x="384.8" y="281.6">DRG No.</text>
<text x="397.5" y="281.6">REV</text>
</g>
</svg>
